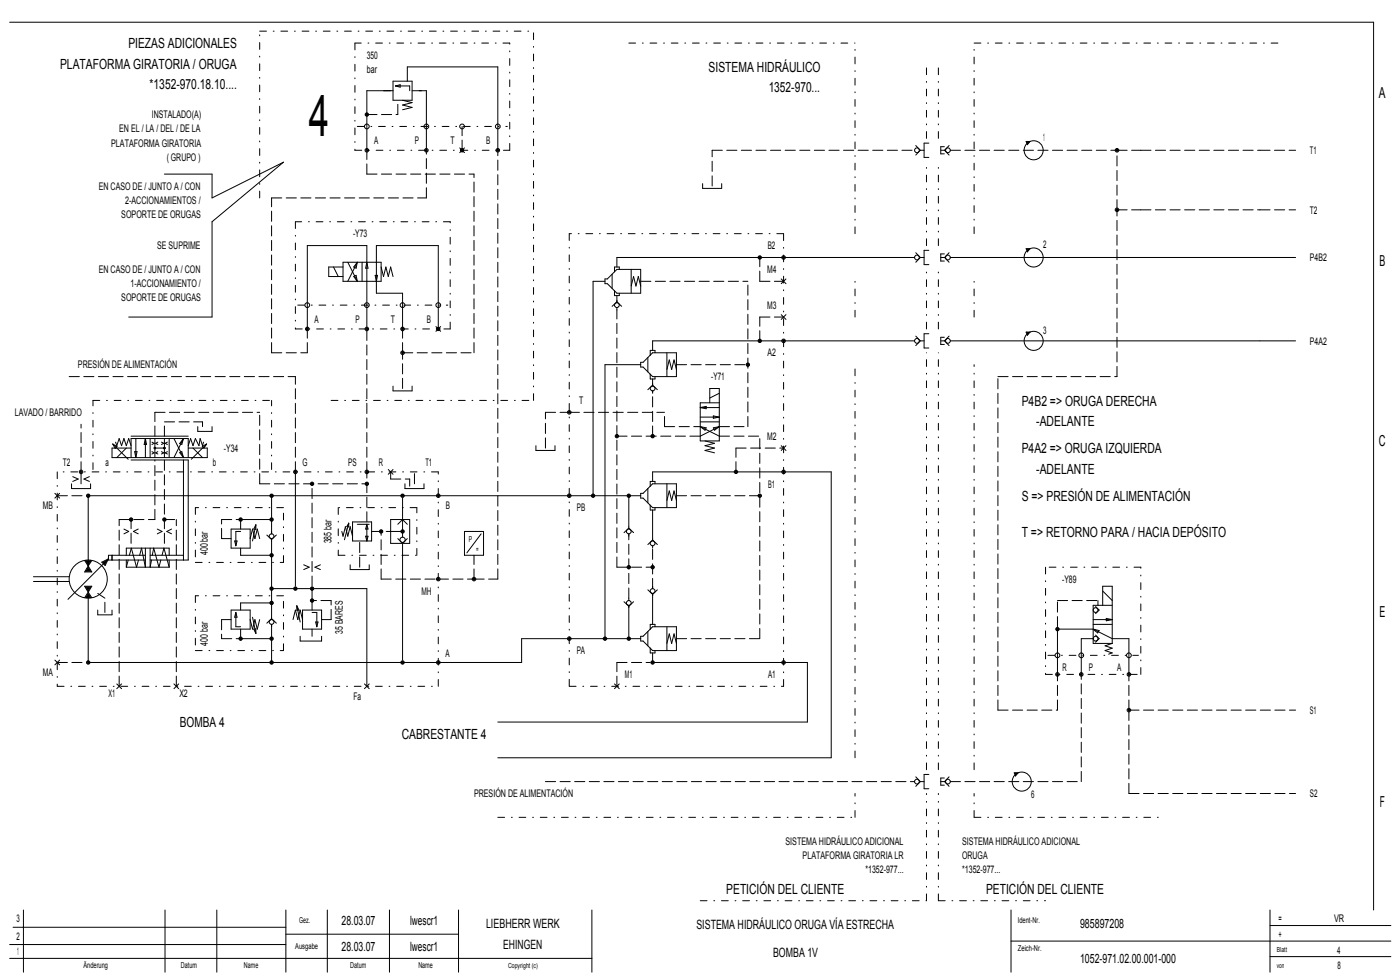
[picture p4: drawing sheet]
<svg xmlns="http://www.w3.org/2000/svg" width="582mm" height="406mm" viewBox="0 0 582 406" stroke-linecap="round" stroke-linejoin="round" font-family="sans-serif">
<g fill="none" stroke="#000" stroke-width=".42">
<path d="M4 9.2h567v369M163.4 37.7h-10.9v24.7M163.4 33.7h7.9v8h-7.9zM164.4 35.7h5.9v2M164.4 35.7l2-.5v1zM169.3 33.7v-5.9h37.6v34.6M171.3 37.7h5.9v24.7M167.4 41.7l3.9 .9-3.9 1 3.9 1-3.9 1M386.1 59.5h-1.9v5.9h1.9M426.6 58.8h1.6l-1.1 1.3zM427 59h.8l-.6 .7zM68.3 72.3h19.8v9.9l29.7-14.8-29.7 24.7v39.6h-34.6"/>
<path d="M191.1 61.5l2 1.9M193.1 61.5l-2 1.9M292.1 76.3v2h7.9v-2M380.7 60.5l1.9 1.9M382.6 62.4h1.6M382.6 62.4l-1.9 2M391.1 62.4h1.6M392.6 61h-1.5v2.9h1.5M392.7 62.4l1.9 2M394.6 60.5l-1.9 1.9M138.6 111l2 3.9M142.6 111h-5.9v3.9h5.9"/>
<path d="M142.6 109h15.8v7.9h-15.8zM144.6 109l3.9 7.9M147.1 114.9l.9-.5 .5 2.5zM148.5 109l-3.9 7.9M148.5 109l-.5 2.5-.9-.5zM150.5 109v7.9M152.5 109l.5 2.5h-1zM156 114.4h1l-.5 2.5zM158.4 111l1 3.9 1-3.9 1 3.9 1-3.9 1 3.9M251.5 115.9h1l4-4h9.8v9.9h-9.8l-4-3.9h-1zM251.5 116.9h-4.9v89.1M254.5 113.9v6"/>
<path d="M257.4 111.9v-.9h-1.9v1.9M262.4 111.9v9.9M262.4 118.9l1-4 1 4 1-4 .9 4M324.8 115.9l1.9 2M326.7 115.9l-1.9 2M380.2 107h-123.7v4M380.7 105l1.9 2M382.6 107h1.6M382.6 107l-1.9 2M386.1 104h-1.9v6h1.9M391.1 107h1.6M392.6 105.5h-1.5v3h1.5"/>
<path d="M392.7 107l1.9 2M394.6 105l-1.9 2M395.1 107h143.5M426.6 103.3h1.6l-1.1 1.4zM427 103.5h.8l-.6 .8zM127.8 136.7v-34.7h24.7v34.7M167.4 136.7v-14.9h-10.9v-19.8h25.7v34.7M181.2 135.7l2 2M183.2 135.7l-2 2M254.5 127.3l2-1.9 1.9 1.9M255.5 120.9v1.9h1.9v-1M256.5 122.8v3"/>
<path d="M256.5 127.8v1M324.8 130.8l1.9 1.9M326.7 130.8l-1.9 1.9M380.7 139.7l1.9 1.9M386.1 138.7h-1.9v5.9h1.9M394.6 139.7l-1.9 1.9M426.6 138h1.6l-1.1 1.3zM427 138.2h.8l-.6 .7zM266.3 150.6h1l4-4h9.9v9.9h-9.9l-4-4h-1zM266.3 151.5h-14.8v113.9M269.3 148.6v5.9M270.3 155.5v2h2v-1"/>
<path d="M271.3 157.5v3M272.3 146.6v-1h-2v2M277.2 146.6v9.9M277.2 153.5l1-3.9 1 3.9 1-3.9 1 3.9M380.2 141.6h-108.9v4M382.6 141.6h1.6M382.6 141.6l-1.9 2M391.1 141.6h1.6M392.6 140.2h-1.5v2.9h1.5M392.7 141.6l1.9 2M395.1 141.6h143.5M82.2 177.3v2h5.9v-2"/>
<path d="M163.4 160.5v1.9h7.9v-1.9M269.3 161.9l2-1.8 2 1.8M271.3 162.4v1M291.1 175.3h7.9M291.1 173.3h7.9M291.1 169.4h7.9M291.1 169.4l2.5-.5v1zM291.1 177.3l7.9 3.9M291.1 177.3l2.5 .5-.5 1zM295.1 167.4v-6h3.9v21.8h-7.9v-15.8h7.9M296.5 172.8l2.5 .5-2.5 .5zM296.5 177.8l2.5-.5-2 1.5z"/>
<path d="M299 163.4l-3.9 2M299 177.3l-7.9 3.9M30.2 198.1l2.3 1-2.3 1M37.2 198.1l-2.3 1 2.3 1M46.9 184.5l6.4 6.4M46.9 184.5l1.7 1.1-.7 .7zM48.1 183.7l.4 1.5 1-3 1 3 1-3 1 3 1-3 1 3M52.5 186.2l-4 4M54.5 186.2h-7.9v4h39.6v-4h-8M54.5 190.2v-8h23.7v8M54.5 191.1h23.7v41.6h-15.8M54.5 181.2h23.7"/>
<path d="M56 187.7h1l-.5 2.5zM56.5 182.2v8M60.4 182.2v8M60.4 182.2l.5 2.5h-1zM62.4 182.2v8M63.2 187.7l.9 .5-.9 .5M63.2 183.7l.9 .5-.9 .5M64.4 186.2h3.9M64.4 182.2v8M65.6 187.7l-.9 .5 .9 .5M65.6 183.7l-.9 .5 .9 .5M67.1 187.7l1 .5-1 .5"/>
<path d="M67.1 183.7l1 .5-1 .5M68.3 182.2v8M69.6 187.7l-1 .5 1 .5M69.6 183.7l-1 .5 1 .5M70.3 182.2v8M72.3 182.2l4 8M74.7 188.1l.9-.4 .7 2.5zM76.3 182.2l-4 8M76.3 182.2l-.7 2.5-.9-.4zM76.3 191.1v41.6M80.2 186.2l4 4M84.1 185.5l1.8-1-1.1 1.7z"/>
<path d="M84.6 183.7l-.4 1.5-1-3-.5 3-1.5-3-1 3-1-3-1 3M85.9 184.5l-6.4 6.4M122.8 196.1v47.5M161.4 195.1l2 2M163.4 195.1l-2 2M222.8 185.2v2h7.9v-2M293.1 183.2l3.9 1-3.9 1 3.9 1-3.9 1 3.9 1M324.8 185.2l1.9 2M326.7 185.2l-1.9 2M22.8 205l2 2M24.8 205l-2 2M29.7 201.1v1.9h8v-1.9"/>
<path d="M51.5 219.9l2 .9-2 1M57.5 219.9l-2 .9 2 1M65.4 219.9l2 .9-2 1M71.3 219.9l-2 .9 2 1M96.1 219.9h7.9v7.9h-7.9zM106.4 218.1v1.9l-.9-.1zM106.4 218.1l-1.4 6.7M112.9 206v15.8M112.9 215.9h-12.9v4M145 217.5l-.8 1.3 .8 .2v-1.6l-1.8 6.9M146.6 216.9h7.9v7.9h-7.9zM148.5 217.9h5"/>
<path d="M152.5 217.9v6.9M152.5 217.9l.5 2h-1zM162.4 215.9h7.9v9.9h-7.9zM165.4 217.9l2-2 1.9 2M167.4 207v16.2M168.3 201.1v1.9h8v-1.9M261.4 219.5l2 1.8M261.4 219.5l-2 1.8M261.4 206v13.5M266.3 206h-229.6v29.2M266.3 205h1l4-3.9h9.9v9.9h-9.9l-4-4h-1zM269.3 203v6"/>
<path d="M270.3 210v1.9h2v-.9M271.3 200.1v-4h74.2v118.8h-138.6M271.3 211.9v12.5M272.3 201.1v-1h-2v1.9M277.2 201.1v9.9M277.2 208l1-4 1 4 1-4 1 4M13.9 239.7h14.9M35.2 232.9l1.5 2.3M35.6 233h2.2l-1.1 1.7zM36.1 233.3h1.2l-.6 .8zM36.6 233.6h.1M36.7 235.2l1.5 2.5h-3z"/>
<path d="M36.7 235.8l1 1.6h-2zM36.7 236.4l.5 .7h-1zM36.7 236.7l.2 .2h-.4zM38.2 232.9l-1.5 2.3M42.3 233.6l2.8-1.4-1.4 2.8zM42.8 233.7l1.6-.8-.8 1.6zM43.3 233.8l.4-.2-.2 .5zM45.1 232.2l-16.8 16.9M46.6 230.7v2M52.5 230.7v-2.9h17.8v2.9M52.5 232.7v3M52.5 235.7h17.8"/>
<path d="M53.3 232.7l-.8 3M53.8 230.7l.8-2.9 2.2 7.9 .8-3M60.4 227.8v7.9l-1.6-7.9-.7 2.9M60.4 230.7h-15.3v2h15.3M62.4 227.8v7.9l.6-3M62.4 230.7h13.9M63.3 230.7l.6-2.9 2.2 7.9 .8-3M67.4 230.7l.8-2.9 2.1 7.9M70.3 232.7v3M97.6 224.8h.9l-.4 2zM100 220.8h-1.9v6M100 227.8v2.9h12.9"/>
<path d="M104 223.8l1-3.9 1 3.9 1-3.9 .9 3.9M110.9 222.3l2 1.9M112.9 224.2v32.9M114.9 222.3l-2 1.9M126.3 234.7l2.2 1-2.2 1M133.2 234.7l-2.3 1 2.3 1M142.1 220.8l.5 2 1-3.9 1 3.9 1-3.9 1 3.9M145.6 234.7v2h7.9v-2M152 222.8h1l-.5 2zM162.4 220.8h5M165.4 223.8l2 2M167.4 225.8v48.5"/>
<path d="M169.3 223.8l-1.9 2M193.1 220.8h7.9v9.9h-7.9zM200 221.8l-5.9 8M261.4 221.8v1M271.3 224.4l2 1.9M271.3 224.4l-2 1.9M271.3 226.8v1M13.9 241.6h14.9M35.2 243.6h3l-1.5 2.5zM35.7 243.9h2l-1 1.6zM36.2 244.2h1l-.5 .7zM36.5 244.4h.4h-.3"/>
<path d="M36.7 248.6v26.7h180.1v-9.9h49.5M36.7 246.7l1 1.6h-2zM36.7 247.2l.5 .8h-1zM36.7 247.5l.2 .3h-.4zM36.7 246.1l1.5 2.3M36.7 246.1l-1.5 2.3M40.6 253.5v2h6v-2M96.1 253.5h7.9v7.9h-7.9zM98.1 254.5v5.9h1.9M98.1 254.5l.4 2h-.9zM104 257.5l1 3.9 1-3.9 1 3.9 .9-3.9M105 256.5l1.4 6.7"/>
<path d="M112.9 257.1l-2 1.9M112.9 257.1l2 1.9M112.9 259.5v15.8M112.9 244.6h39.6v40.6M112.9 250.5h-12.9v3M121.8 257.5l1-4 1 4 1-4 1 4M123.4 251.7l.9 1.8-.9 .1zM123.4 251.7l1.4 6.8M125.8 253.5h7.9v7.9h-7.9zM129.7 254.5h2v5.9M129.7 244.6v8.9M131.2 258.5h1l-.5 1.9z"/>
<path d="M259.4 250.1l2 1.8 2-1.8M261.4 248.6v1M261.4 251.5v13.9M269.3 245.1l2 1.9 2-1.9M271.3 243.6v1M271.3 246.6v12.9M454.4 259.5h8M454.4 257.5h8M455.4 252l1.5 1.5-1.5 1.5M458.4 251.5v-7.9h4v23.8M458.4 245.6l4 4M459.9 257l2.5 .5-2.5 .5z"/>
<path d="M462.4 251.5h-8v15.9h8M22.8 274.3l2 2M24.8 274.3l-2 2M100 261.4v4h12.9M105.5 261.4l.9-.1v1.9zM124.8 264.4v2h8.9v-2M129.7 261.4v3M266.3 264.4h1l4-4h9.9v9.9h-9.9l-4-3.9h-1zM269.3 262.4v6M270.3 269.4v1.9h2v-1M271.3 271.3v4h64.3v24.7h-128.7M272.3 260.4v-.9h-2v1.9"/>
<path d="M277.2 260.4v9.9M277.2 267.4l1-4 1 4 1-4 1 4M454.4 261.4h-14.8v18.8M454.4 261.4l8 4h6.9v14.8M454.4 261.4l2.5 .6-.6 1-1.9-1.5M454.4 265.4h-4.9v14.8M455.4 263.9l1.5 1.5-1.5 1.5M462.4 267.4l-3 1 3 1-3 .9 3 1-1.5 .5M48.5 284.2l2 2M50.5 284.2l-2 2M72.3 284.2l2 2M74.3 284.2l-2 2"/>
<path d="M151.5 284.2l2 2M153.5 284.2l-2 2M255.5 284.2l1.9 2M257.4 284.2l-1.9 2M380.7 322.8l1.9 2M382.6 324.8h1.6M382.6 324.8l-1.9 2M386.1 321.8h-1.9v6h1.9M391.1 324.8h1.6M392.6 323.3h-1.5v3h1.5M392.7 324.8l1.9 2M394.6 322.8l-1.9 2"/>
<path d="M421.6 321.1h1.7l-1.2 1.4zM422 321.3h.8l-.6 .8zM9.7 378.2v25.8M68.6 378.2v25.8M90.1 378.2v25.8M118.8 378.2v25.8M136.1 378.2v25.8M161.9 378.2v25.8M190.6 378.2v25.8M246.1 378.2v25.8M420.3 378.2v25.8M528 378.2v25.8"/>
<path d="M4 398.3h242.1M4 392.5h114.8M5.4 385.3h113.4M118.8 388.2h71.8M420.3 391.1h157.9M528 397.5h50.2M528 384.6h50.2"/>
<circle cx="152.5" cy="52.5" r=".99"/>
<circle cx="152.5" cy="47.6" r=".5"/>
<circle cx="152.5" cy="47.6" r=".69"/>
<circle cx="152.5" cy="47.6" r=".2"/>
<circle cx="177.2" cy="52.5" r=".99"/>
<circle cx="192.1" cy="52.5" r=".99"/>
<circle cx="206.9" cy="52.5" r=".99"/>
<circle cx="152.5" cy="62.4" r=".74"/>
<circle cx="152.5" cy="62.4" r=".37"/>
<circle cx="177.2" cy="62.4" r=".74"/>
<circle cx="177.2" cy="62.4" r=".37"/>
<circle cx="192.1" cy="62.4" r=".69"/>
<circle cx="192.1" cy="62.4" r=".5"/>
<circle cx="192.1" cy="62.4" r=".2"/>
<circle cx="206.9" cy="62.4" r=".74"/>
<circle cx="206.9" cy="62.4" r=".37"/>
<circle cx="381.2" cy="62.4" r=".99"/>
<circle cx="394.1" cy="62.4" r=".99"/>
<circle cx="429.7" cy="62.4" r="4"/>
<circle cx="464.3" cy="62.4" r=".74"/>
<circle cx="464.3" cy="62.4" r=".37"/>
<circle cx="464.3" cy="87.2" r=".74"/>
<circle cx="464.3" cy="87.2" r=".37"/>
<circle cx="315.8" cy="107" r=".69"/>
<circle cx="315.8" cy="107" r=".5"/>
<circle cx="315.9" cy="107" r=".2"/>
<circle cx="325.7" cy="107" r=".74"/>
<circle cx="325.7" cy="107" r=".37"/>
<circle cx="381.2" cy="107" r=".99"/>
<circle cx="394.1" cy="107" r=".99"/>
<circle cx="429.7" cy="107" r="4"/>
<circle cx="127.7" cy="126.8" r=".99"/>
<circle cx="127.7" cy="136.7" r=".37"/>
<circle cx="127.7" cy="136.7" r=".74"/>
<circle cx="152.5" cy="126.8" r=".99"/>
<circle cx="152.5" cy="136.7" r=".37"/>
<circle cx="152.5" cy="136.7" r=".74"/>
<circle cx="167.3" cy="126.8" r=".99"/>
<circle cx="167.3" cy="136.7" r=".74"/>
<circle cx="167.3" cy="136.7" r=".37"/>
<circle cx="182.2" cy="126.8" r=".99"/>
<circle cx="182.2" cy="136.7" r=".5"/>
<circle cx="182.2" cy="136.7" r=".69"/>
<circle cx="182.2" cy="136.7" r=".2"/>
<circle cx="256.4" cy="126.8" r=".99"/>
<circle cx="167.3" cy="146.6" r=".74"/>
<circle cx="167.3" cy="146.6" r=".37"/>
<circle cx="310.9" cy="151.5" r=".69"/>
<circle cx="310.9" cy="151.5" r=".5"/>
<circle cx="310.9" cy="151.5" r=".2"/>
<circle cx="315.8" cy="141.6" r=".69"/>
<circle cx="315.8" cy="141.6" r=".5"/>
<circle cx="315.9" cy="141.6" r=".2"/>
<circle cx="325.7" cy="141.6" r=".37"/>
<circle cx="325.7" cy="141.6" r=".74"/>
<circle cx="381.2" cy="141.6" r=".99"/>
<circle cx="394.1" cy="141.6" r=".99"/>
<circle cx="429.7" cy="141.6" r="4"/>
<circle cx="236.6" cy="171.3" r=".74"/>
<circle cx="236.6" cy="171.3" r=".37"/>
<circle cx="271.3" cy="161.4" r=".99"/>
<circle cx="33.7" cy="196.1" r=".74"/>
<circle cx="33.7" cy="196.1" r=".37"/>
<circle cx="64.4" cy="186.2" r=".35"/>
<circle cx="64.4" cy="186.2" r=".25"/>
<circle cx="64.4" cy="186.2" r=".1"/>
<circle cx="68.3" cy="186.2" r=".35"/>
<circle cx="68.3" cy="186.2" r=".25"/>
<circle cx="68.4" cy="186.2" r=".1"/>
<circle cx="122.8" cy="196.1" r=".74"/>
<circle cx="122.8" cy="196.1" r=".37"/>
<circle cx="152.5" cy="196.1" r=".74"/>
<circle cx="152.5" cy="196.1" r=".37"/>
<circle cx="256.4" cy="181.2" r=".5"/>
<circle cx="256.4" cy="181.2" r=".69"/>
<circle cx="256.4" cy="181.2" r=".2"/>
<circle cx="271.3" cy="181.2" r=".5"/>
<circle cx="271.3" cy="181.2" r=".69"/>
<circle cx="271.3" cy="181.2" r=".2"/>
<circle cx="305.9" cy="196.1" r=".5"/>
<circle cx="305.9" cy="196.1" r=".69"/>
<circle cx="306" cy="196.1" r=".2"/>
<circle cx="325.7" cy="196.1" r=".74"/>
<circle cx="325.7" cy="196.1" r=".37"/>
<circle cx="36.7" cy="206" r=".5"/>
<circle cx="36.7" cy="206" r=".69"/>
<circle cx="36.7" cy="206" r=".2"/>
<circle cx="54.5" cy="215.9" r=".69"/>
<circle cx="54.5" cy="215.9" r=".5"/>
<circle cx="54.5" cy="215.9" r=".2"/>
<circle cx="68.3" cy="215.9" r=".69"/>
<circle cx="68.3" cy="215.9" r=".5"/>
<circle cx="68.4" cy="215.9" r=".2"/>
<circle cx="100" cy="215.9" r=".69"/>
<circle cx="100" cy="215.9" r=".5"/>
<circle cx="100" cy="215.9" r=".2"/>
<circle cx="112.9" cy="206" r=".5"/>
<circle cx="112.9" cy="215.9" r=".5"/>
<circle cx="112.9" cy="215.9" r=".69"/>
<circle cx="112.9" cy="206" r=".69"/>
<circle cx="112.9" cy="215.9" r=".2"/>
<circle cx="112.9" cy="206" r=".2"/>
<circle cx="129.7" cy="201" r=".5"/>
<circle cx="129.7" cy="201" r=".69"/>
<circle cx="129.7" cy="201" r=".2"/>
<circle cx="152.5" cy="201" r=".5"/>
<circle cx="152.5" cy="201" r=".69"/>
<circle cx="152.5" cy="201" r=".2"/>
<circle cx="167.3" cy="206" r=".5"/>
<circle cx="167.3" cy="206" r=".69"/>
<circle cx="167.4" cy="206" r=".2"/>
<circle cx="182.2" cy="206" r=".37"/>
<circle cx="182.2" cy="206" r=".74"/>
<circle cx="236.6" cy="206" r=".74"/>
<circle cx="236.6" cy="206" r=".37"/>
<circle cx="246.5" cy="206" r=".5"/>
<circle cx="246.5" cy="206" r=".69"/>
<circle cx="246.5" cy="206" r=".2"/>
<circle cx="261.4" cy="206" r=".5"/>
<circle cx="261.4" cy="206" r=".69"/>
<circle cx="261.4" cy="206" r=".2"/>
<circle cx="315.8" cy="206" r=".69"/>
<circle cx="315.8" cy="206" r=".5"/>
<circle cx="315.9" cy="206" r=".2"/>
<circle cx="112.9" cy="222.8" r=".99"/>
<circle cx="112.9" cy="230.7" r=".5"/>
<circle cx="112.9" cy="230.7" r=".69"/>
<circle cx="112.9" cy="230.7" r=".2"/>
<circle cx="158.4" cy="220.8" r=".69"/>
<circle cx="158.4" cy="220.8" r=".5"/>
<circle cx="158.4" cy="220.8" r=".2"/>
<circle cx="167.3" cy="224.3" r="1.09"/>
<circle cx="167.3" cy="220.8" r=".5"/>
<circle cx="167.3" cy="220.8" r=".69"/>
<circle cx="167.3" cy="220.8" r=".3"/>
<circle cx="261.4" cy="220.8" r=".99"/>
<circle cx="261.4" cy="235.7" r=".5"/>
<circle cx="261.4" cy="235.7" r=".69"/>
<circle cx="261.4" cy="235.7" r=".2"/>
<circle cx="271.3" cy="235.7" r=".5"/>
<circle cx="271.3" cy="225.8" r=".99"/>
<circle cx="271.3" cy="235.7" r=".69"/>
<circle cx="271.3" cy="235.7" r=".2"/>
<circle cx="36.7" cy="240.6" r="7.9"/>
<circle cx="112.9" cy="258.5" r=".99"/>
<circle cx="112.9" cy="250.5" r=".5"/>
<circle cx="112.9" cy="244.6" r=".5"/>
<circle cx="112.9" cy="244.6" r=".69"/>
<circle cx="112.9" cy="250.5" r=".69"/>
<circle cx="112.9" cy="250.5" r=".2"/>
<circle cx="112.9" cy="244.6" r=".2"/>
<circle cx="122.8" cy="244.6" r=".5"/>
<circle cx="122.8" cy="244.6" r=".69"/>
<circle cx="122.8" cy="244.6" r=".2"/>
<circle cx="129.7" cy="249.6" r=".5"/>
<circle cx="129.7" cy="244.6" r=".5"/>
<circle cx="129.7" cy="244.6" r=".69"/>
<circle cx="129.7" cy="249.6" r=".69"/>
<circle cx="129.7" cy="249.6" r=".2"/>
<circle cx="129.7" cy="244.6" r=".2"/>
<circle cx="182.2" cy="240.6" r=".74"/>
<circle cx="182.2" cy="240.6" r=".37"/>
<circle cx="197" cy="240.6" r=".74"/>
<circle cx="197" cy="240.6" r=".37"/>
<circle cx="261.4" cy="250.5" r=".99"/>
<circle cx="271.3" cy="245.6" r=".99"/>
<circle cx="455.4" cy="253.5" r=".99"/>
<circle cx="36.7" cy="275.3" r=".5"/>
<circle cx="36.7" cy="275.3" r=".69"/>
<circle cx="36.7" cy="275.3" r=".2"/>
<circle cx="100" cy="265.4" r=".69"/>
<circle cx="100" cy="265.4" r=".5"/>
<circle cx="100" cy="265.4" r=".2"/>
<circle cx="112.9" cy="265.4" r=".5"/>
<circle cx="112.9" cy="275.3" r=".5"/>
<circle cx="112.9" cy="275.3" r=".69"/>
<circle cx="112.9" cy="265.4" r=".69"/>
<circle cx="112.9" cy="275.3" r=".2"/>
<circle cx="112.9" cy="265.4" r=".2"/>
<circle cx="167.3" cy="275.3" r=".5"/>
<circle cx="167.3" cy="275.3" r=".69"/>
<circle cx="167.4" cy="275.3" r=".2"/>
<circle cx="182.2" cy="275.3" r=".37"/>
<circle cx="182.2" cy="275.3" r=".74"/>
<circle cx="236.6" cy="265.4" r=".74"/>
<circle cx="236.6" cy="265.4" r=".37"/>
<circle cx="251.5" cy="265.4" r=".5"/>
<circle cx="251.5" cy="265.4" r=".69"/>
<circle cx="251.5" cy="265.4" r=".2"/>
<circle cx="261.4" cy="265.4" r=".5"/>
<circle cx="261.4" cy="265.4" r=".69"/>
<circle cx="261.4" cy="265.4" r=".2"/>
<circle cx="271.3" cy="275.3" r=".5"/>
<circle cx="271.3" cy="275.3" r=".69"/>
<circle cx="271.3" cy="275.3" r=".2"/>
<circle cx="325.7" cy="275.3" r=".37"/>
<circle cx="325.7" cy="275.3" r=".74"/>
<circle cx="439.6" cy="272.3" r=".99"/>
<circle cx="439.6" cy="261.4" r=".69"/>
<circle cx="439.6" cy="261.4" r=".5"/>
<circle cx="439.6" cy="261.4" r=".2"/>
<circle cx="449.5" cy="272.3" r=".99"/>
<circle cx="455.4" cy="265.4" r=".99"/>
<circle cx="469.3" cy="272.3" r=".99"/>
<circle cx="439.6" cy="280.2" r=".74"/>
<circle cx="439.6" cy="280.2" r=".37"/>
<circle cx="449.5" cy="280.2" r=".74"/>
<circle cx="449.5" cy="280.2" r=".37"/>
<circle cx="469.3" cy="280.2" r=".74"/>
<circle cx="469.3" cy="295.1" r=".74"/>
<circle cx="469.3" cy="280.2" r=".37"/>
<circle cx="469.3" cy="295.1" r=".37"/>
<circle cx="381.2" cy="324.8" r=".99"/>
<circle cx="394.1" cy="324.8" r=".99"/>
<circle cx="424.7" cy="324.8" r="4"/>
</g>
<g fill="none" stroke="#000" stroke-width=".42" stroke-dasharray="4.2 1.8">
<path d="M152.5 47.6h12.9M165.4 47.6v-5.9M152.5 72.3v-9.9M152.5 72.3h44.5M192.1 62.4v-9.9M296.1 77.3v-14.9M296.1 62.4h84.1M395.1 62.4h69.2M464.3 62.4h9.9M474.2 62.4h49.6M523.8 62.4h14.8M112.9 82.2h64.3"/>
<path d="M177.2 82.2v-19.8M464.3 87.2v-24.8M464.3 87.2h9.9M474.2 87.2h49.6M523.8 87.2h14.8M266.3 116.9h44.6M315.8 116.9v-9.9M315.8 116.9h9.9M315.8 131.7h9.9M28.8 156.5h94M112.9 146.6v-64.4M112.9 146.6h14.9"/>
<path d="M127.8 146.6v-9.9M167.4 146.6v-9.9M167.4 146.6h29.6M197 146.6v-74.3M281.2 151.5h29.7M315.8 141.6v-9.9M414.9 156.5h49.4M464.3 156.5v-69.3M64.4 171.3h43.5M68.3 175.3h15.9M84.2 177.3v-2M167.4 161.4v-14.8"/>
<path d="M226.8 171.3h9.9M236.7 171.3h39.6M276.3 177.3v-6M276.3 177.3h14.8M299 177.3h11.9M310.9 177.3v-60.4M33.7 196.1v-19.8M64.4 181.2v-9.9M68.3 181.2v-5.9M122.8 196.1v-39.6M152.5 196.1v-59.4M162.4 199.1v-3"/>
<path d="M162.4 199.1h7.9M226.8 186.2v-14.9M256.5 181.2h34.6M271.3 181.2v-18.8M299 181.2h16.8M305.9 196.1v-9.9M305.9 186.2h19.8M23.8 206h11.9M33.7 201.1v-5M49.5 215.9h14.9M64.4 215.9v-24.8M68.3 215.9h5"/>
<path d="M92.1 215.9h7.9M107.9 201.1v-29.8M107.9 201.1h44.6M152.5 216.9v-20.8M170.3 202v-2.9M172.3 201.1v-5M281.2 206h34.6M54.5 225.8v-9.9M68.3 225.8v-34.7M92.1 223.8h4M92.1 223.8v-7.9M149.5 235.7v-10.9"/>
<path d="M154.5 220.8h7.9M256.5 235.7v-106.9M256.5 235.7h14.8M40.6 246.6l3 2M43.6 254.5v-5.9M92.1 257.5h4M92.1 257.5v7.9M129.7 243.6v-42.5M137.7 257.5h-4M137.7 249.6h-8M137.7 257.5v-7.9M158.4 240.6v-19.8"/>
<path d="M158.4 240.6h23.8M182.2 240.6h14.8M197 240.6v-9.9M197 240.6h9.9M206.9 240.6v-178.2M261.4 248.6v-26.8M271.3 244.6v-16.8M439.6 249.6h16.8M456.4 251.5v-1.9M23.8 275.3h11.9M92.1 265.4h7.9M256.5 275.3h13.8"/>
<path d="M281.2 265.4h34.6M315.8 265.4v-84.2M439.6 260.4v-10.8M49.5 285.2v-69.3M73.3 285.2v-69.3M256.5 285.2v-9.9M414.9 295.1v-138.6M414.9 295.1h24.7M439.6 295.1v-14.9M469.3 295.1v-14.9M469.3 295.1h69.3M226.8 324.8h153.4"/>
<path d="M395.1 324.8h54.4M449.5 324.8v-44.6M469.3 329.7v-34.6M469.3 329.7h69.3"/>
</g>
<g fill="none" stroke="#000" stroke-width=".42" stroke-dasharray="2.8 2.8 .4 2.8">
<path d="M107.9 12.9h113.9M147.6 17.9v44.5M211.9 17.9h-64.3M261.4 17.9h94.1M405 17.9h128.7M148.5 52.5h62.4M385.2 57.5v-29.7M390.1 57.5v-29.7M147.6 62.4h64.3M211.9 62.4v-44.5M107.9 82.2v-69.3M122.8 92.1v44.6"/>
<path d="M187.1 92.1h-64.3M236.7 97.1v188.1M325.7 97.1h-89M355.5 97.1v-79.2M405 97.1v-79.2M385.2 102v-34.6M390.1 102v-34.6M122.8 136.7h64.3M123.8 126.8h62.4M187.1 136.7v-44.6M355.5 131.7v-14.8M385.2 136.7v-24.8"/>
<path d="M390.1 136.7v-24.8M405 131.7v-14.8M38.7 166.4h74.2M137.7 166.4h84.1M221.8 166.4v-153.5M23.8 196.1v89.1M38.7 195.1v-28.7M112.9 195.1v-28.7M182.2 196.1h-158.4M81.2 211v22.7M117.8 211h-36.6M140.6 211v19.7"/>
<path d="M173.3 211h-32.7M81.2 233.7h36.6M117.8 233.7v-22.7M140.6 230.7h32.7M173.3 230.7v-19.7M434.6 235.7v44.5M474.2 235.7h-39.6M81.2 247.6v22.7M117.8 247.6h-36.6M81.2 270.3h36.6M117.8 270.3v-22.7M435.6 272.3h37.7"/>
<path d="M23.8 285.2h158.4M182.2 285.2v-89.1M236.7 285.2h89M325.7 285.2v-188.1M434.6 280.2h39.6M474.2 280.2v-44.5M355.5 314.9v-163.4M385.2 319.8v-173.2M390.1 319.8v-173.2M405 319.8v-168.3M206.9 339.6h148.6M355.5 339.6v-9.9"/>
<path d="M405 339.6v-9.9M405 339.6h79.1M291.1 374.3h94.1M385.2 374.3v-44.6M390.1 374.3v-44.6M390.1 374.3h44.5"/>
</g>
<text font-size="24.2" x="128.4" y="56.4">4</text>
<g font-size="6.3">
<text x="573.2" y="40.9">A</text>
<text x="573.4" y="110.5">B</text>
<text x="573.3" y="185.2">C</text>
<text x="573.4" y="256.2">E</text>
<text x="573.6" y="335.2">F</text>
</g>
<g font-size="5.8">
<text x="53.4" y="20.1">PIEZAS ADICIONALES</text>
<text x="25" y="28.5">PLATAFORMA GIRATORIA / ORUGA</text>
<text x="294.6" y="30">SISTEMA HIDRÁULICO</text>
<text x="62.2" y="36.9">*1352­970.18.10....</text>
<text x="319.5" y="38.4">1352­970...</text>
<text x="424.7" y="168.6">P4B2 =&gt; ORUGA DERECHA</text>
<text x="430.8" y="177">­ADELANTE</text>
<text x="424.7" y="188.4">P4A2 =&gt; ORUGA IZQUIERDA</text>
<text x="430.8" y="196.8">­ADELANTE</text>
<text x="424.7" y="208.2">S =&gt; PRESIÓN DE ALIMENTACIÓN</text>
<text x="424.7" y="223">T =&gt; RETORNO PARA / HACIA DEPÓSITO</text>
<text x="74.8" y="302.2">BOMBA 4</text>
<text x="167" y="307.2">CABRESTANTE 4</text>
<text x="301.9" y="371.5">PETICIÓN DEL CLIENTE</text>
<text x="409.9" y="371.5">PETICIÓN DEL CLIENTE</text>
</g>
<g font-size="5.3">
<text x="142" y="384.4">28.03.07</text>
<text x="170.5" y="384.4">lwescr1</text>
<text x="202" y="385.8">LIEBHERR WERK</text>
<text x="289.5" y="386.1">SISTEMA HIDRÁULICO ORUGA VÍA ESTRECHA</text>
<text x="449" y="385.8">985897208</text>
<text x="142" y="395.1">28.03.07</text>
<text x="170.5" y="395.1">lwescr1</text>
<text x="209.2" y="394.4">EHINGEN</text>
<text x="321.4" y="397.6">BOMBA 1V</text>
<text x="449" y="400.2">1052­971.02.00.001­000</text>
</g>
<g font-size="4.4">
<text x="152.5" y="24.4">350</text>
<text x="152.5" y="30.3">bar</text>
<text x="63.1" y="49.1">INSTALADO(A)</text>
<text x="49.6" y="55">EN EL / LA / DEL / DE LA</text>
<text x="433.7" y="58.4">1</text>
<text x="46.2" y="60.9">PLATAFORMA GIRATORIA</text>
<text x="155.5" y="60">A</text>
<text x="172.5" y="60">P</text>
<text x="187.3" y="60">T</text>
<text x="202.2" y="60">B</text>
<text x="544.5" y="64">T1</text>
<text x="69.3" y="66.8">( GRUPO )</text>
<text x="41" y="78.8">EN CASO DE / JUNTO A / CON</text>
<text x="52" y="84.7">2­ACCIONAMIENTOS /</text>
<text x="544.5" y="88.7">T2</text>
<text x="50.4" y="90.6">SOPORTE DE ORUGAS</text>
<text x="146.8" y="98.6">­Y73</text>
<text x="65.4" y="103.6">SE SUPRIME</text>
<text x="319.2" y="103.6">B2</text>
<text x="433.7" y="103">2</text>
<text x="41" y="113.5">EN CASO DE / JUNTO A / CON</text>
<text x="318.9" y="113.5">M4</text>
<text x="544.5" y="108.5">P4B2</text>
<text x="54.2" y="119.4">1­ACCIONAMIENTO /</text>
<text x="50.4" y="125.3">SOPORTE DE ORUGAS</text>
<text x="318.9" y="128.3">M3</text>
<text x="130.8" y="134.3">A</text>
<text x="147.7" y="134.3">P</text>
<text x="162.5" y="134.3">T</text>
<text x="177.4" y="134.3">B</text>
<text x="433.7" y="138.6">3</text>
<text x="544.5" y="143.2">P4A2</text>
<text x="319.1" y="148.1">A2</text>
<text x="32.4" y="153.1">PRESIÓN DE ALIMENTACIÓN</text>
<text x="295.7" y="158">­Y71</text>
<text x="240.7" y="167.9">T</text>
<text x="6.2" y="172.9">LAVADO / BARRIDO</text>
<text x="318.9" y="182.8">M2</text>
<text x="93.1" y="187.7">­Y34</text>
<text x="26.1" y="193.7">T2</text>
<text x="43.9" y="193.7">a</text>
<text x="88.5" y="193.7">b</text>
<text x="125.8" y="193.7">G</text>
<text x="144.7" y="193.7">PS</text>
<text x="157.5" y="193.7">R</text>
<text x="176.8" y="193.7">T1</text>
<text x="319.4" y="202.6">B1</text>
<text x="17.8" y="211.5">MB</text>
<text x="185.3" y="211.5">B</text>
<text x="239.8" y="212.5">PB</text>
<text x="137.8" y="225.8" transform="rotate(-90 137.8 225.8)">385 bar</text>
<text x="86.4" y="230.7" transform="rotate(-90 86.4 230.7)">400 bar</text>
<text x="441.5" y="242.2">­Y89</text>
<text x="175.2" y="247.1">MH</text>
<text x="142.5" y="263.4" transform="rotate(-90 142.5 263.4)">35 BARES</text>
<text x="86.4" y="268.4" transform="rotate(-90 86.4 268.4)">400 bar</text>
<text x="185.2" y="272.9">A</text>
<text x="239.8" y="271.9">PA</text>
<text x="17.7" y="280.8">MA</text>
<text x="259.7" y="281.8">M1</text>
<text x="319.3" y="281.8">A1</text>
<text x="441.6" y="278.8">R</text>
<text x="452.6" y="278.8">P</text>
<text x="464.4" y="278.8">A</text>
<text x="45.1" y="289.7">X1</text>
<text x="74.6" y="289.7">X2</text>
<text x="147" y="290.7">Fa</text>
<text x="544.5" y="296.6">S1</text>
<text x="197" y="331.3">PRESIÓN DE ALIMENTACIÓN</text>
<text x="428.7" y="331.6">6</text>
<text x="544.5" y="331.3">S2</text>
<text x="326.6" y="351.1">SISTEMA HIDRÁULICO ADICIONAL</text>
<text x="400" y="351.1">SISTEMA HIDRÁULICO ADICIONAL</text>
<text x="333.7" y="357">PLATAFORMA GIRATORIA LR</text>
<text x="400" y="357">ORUGA</text>
<text x="359.8" y="362.9">*1352­977...</text>
<text x="400" y="362.9">*1352­977...</text>
<text x="6.9" y="383.3">3</text>
<text x="531.6" y="383.3">=</text>
<text x="554.6" y="383.3">VR</text>
<text x="531.6" y="389.8">+</text>
<text x="6.8" y="390.5">2</text>
<text x="7.2" y="397">1</text>
<text x="555.9" y="396.3">4</text>
<text x="556" y="402.7">8</text>
</g>
<g font-size="3.4">
<text x="194.9" y="225.1">P</text>
<text x="197.9" y="229.6">=</text>
<text x="124.4" y="383.7">Gez.</text>
<text x="423.2" y="383.7">Ident­Nr.</text>
<text x="122.7" y="394.5">Ausgabe</text>
<text x="423.2" y="395.2">Zeich­Nr.</text>
<text x="34.7" y="402.4">Änderung</text>
<text x="75.2" y="402.4">Datum</text>
<text x="101.4" y="402.4">Name</text>
<text x="145.6" y="402.4">Datum</text>
<text x="173.9" y="402.4">Name</text>
</g>
<g font-size="2.9">
<text x="530.8" y="395.8">Blatt</text>
<text x="211.2" y="402.3">Copyright (c)</text>
<text x="530.8" y="402.3">von</text>
</g>
</svg>
